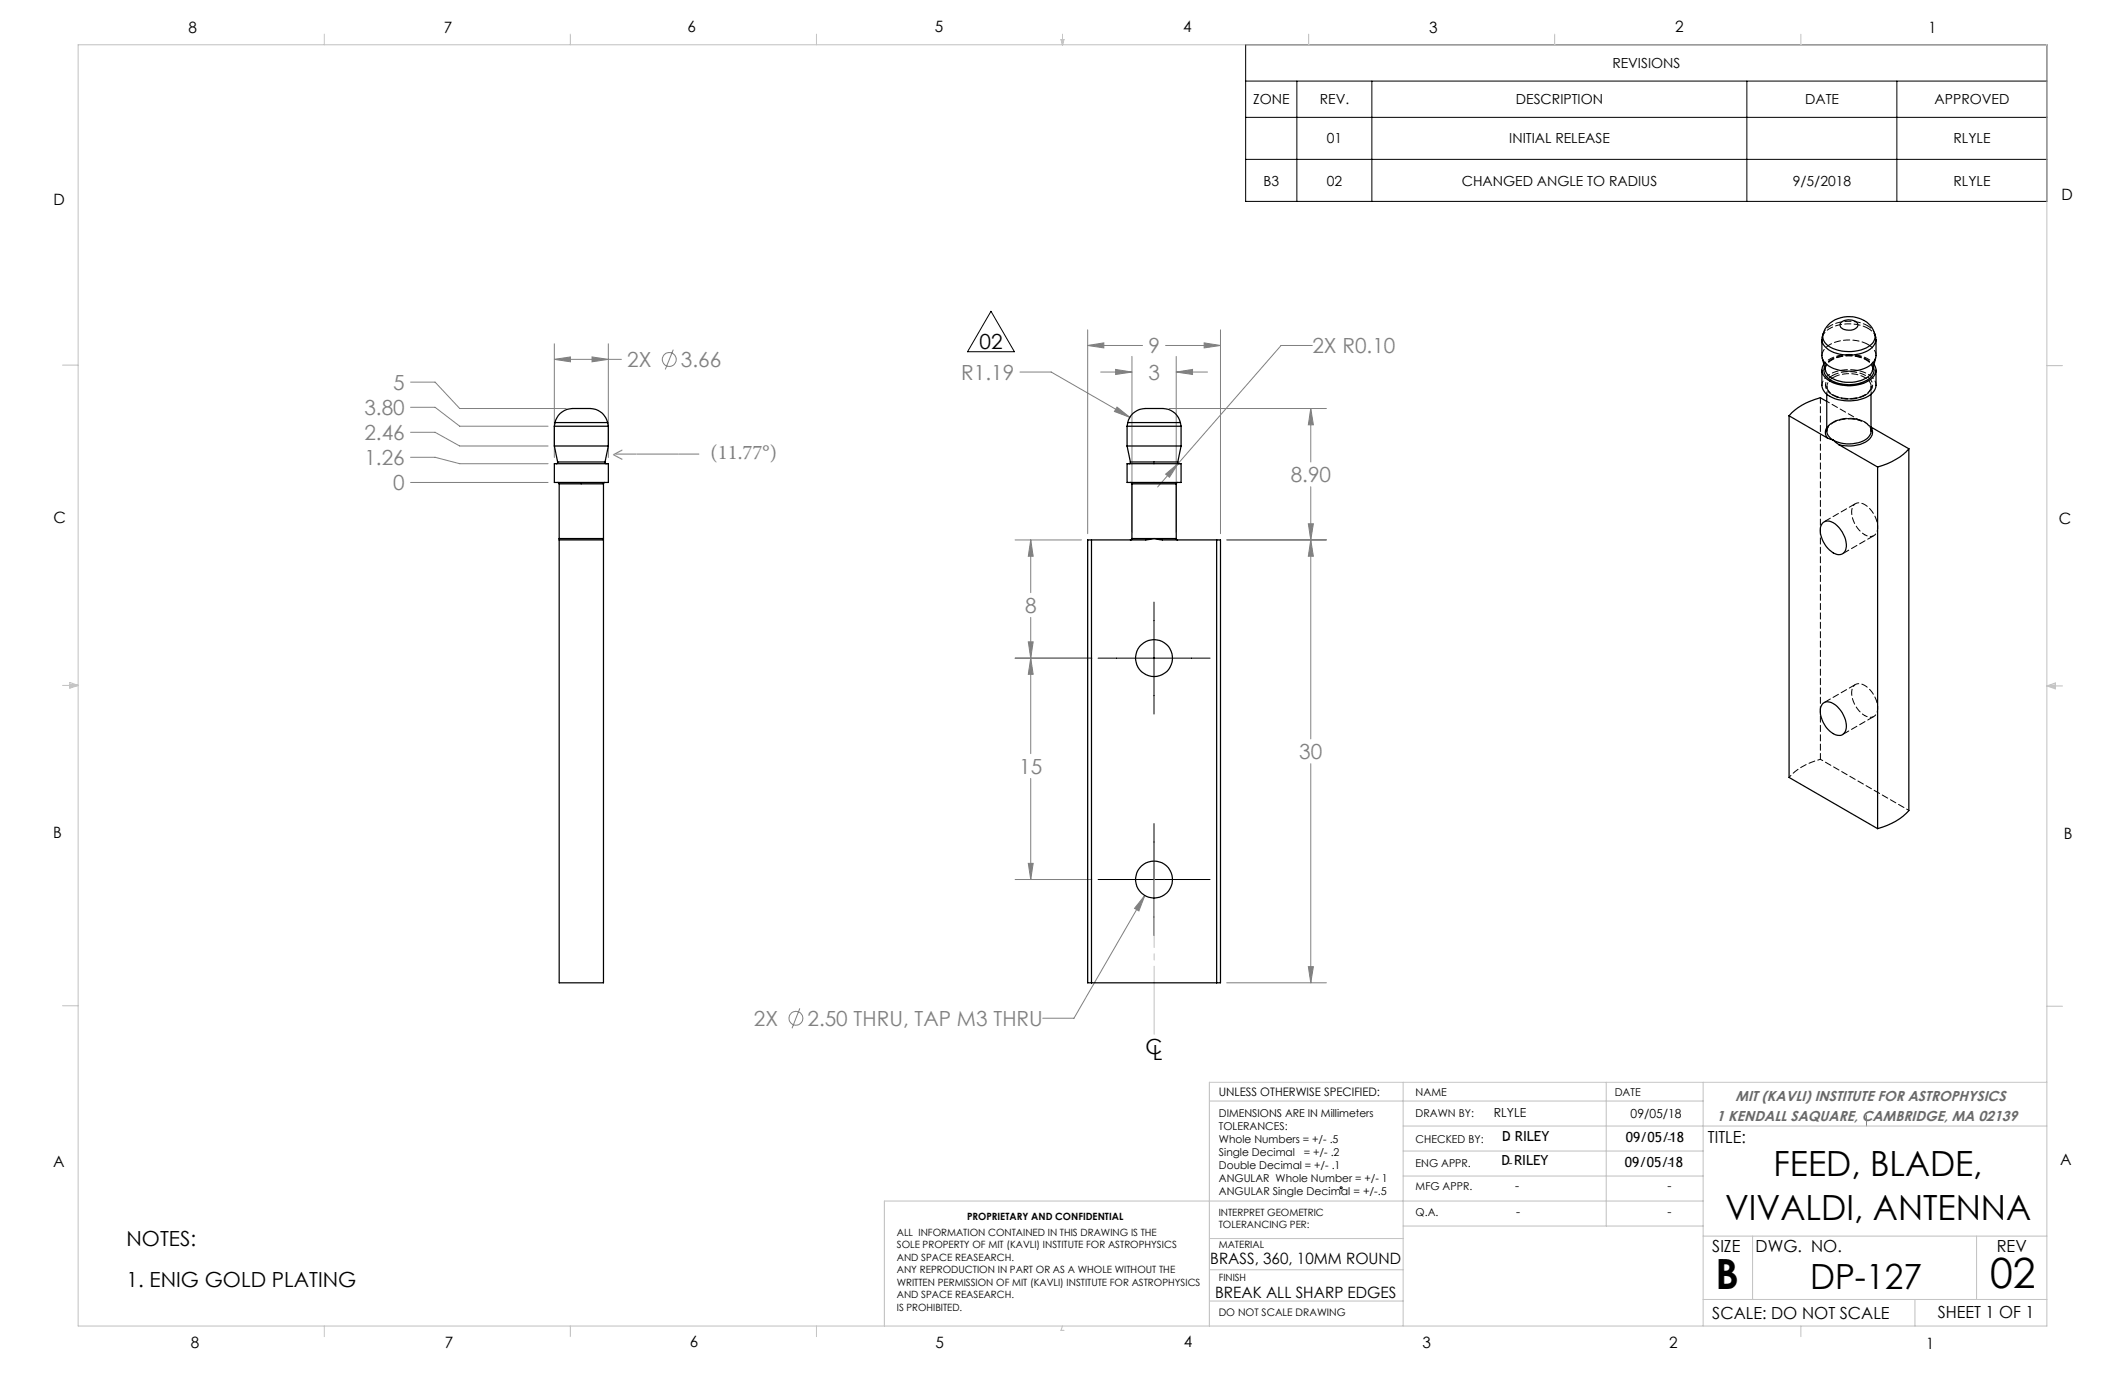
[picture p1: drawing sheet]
<svg xmlns="http://www.w3.org/2000/svg" width="432mm" height="279mm" viewBox="0 0 432 279" stroke-linecap="round" stroke-linejoin="round" font-family="sans-serif">
<g fill="none" stroke="#808080" stroke-width=".2">
<path d="M83.4 77.6h5l5 5.4h21.6M112.6 73l3.3-.5v1zM112.6 69.9v23.1M112.6 73h13.7M120.3 72.5l3.3 .5-3.3 .5zM123.6 69.9v23.1M136.8 71l-1.6 4.1M207.3 75.6h6.3l16 9.2M221 70.2l3.3-.5v1zM221 67v41.4M221 70.2h11.2M223.7 75.6h6.3"/>
<path d="M226.7 75.1l3.3 .5-3.3 .5zM230 72.4v35.8M236.9 70.2h11.1M239 75.6l3.3-.5v1zM239 72.4v35.8M239 75.6h6.4M244.7 69.7l3.3 .5-3.3 .5zM248 67v41.4M266.7 70.2h-6.4l-25.1 28.8M83.4 98h28M83.4 92.9h5l5 1.3h18M83.4 87.8h5l5 2.8h18"/>
<path d="M83.4 82.8h5l5 3.8h18M227 82.7l2.6 2.1-3.2-1.2zM236.9 96.3l2.5-2.1-1.8 2.8zM237.6 83h31.9M266.3 83l.6 3.3h-1zM266.3 83v10.9M266.3 98.9v51.2M206.3 109.7h13.4M209.4 109.7l.5 3.3h-.9zM209.4 109.7v10.7M249.3 109.7h20.2M265.9 106.4h1l-.6 3.3z"/>
<path d="M266.3 109.7l.6 3.3h-1zM206.3 133.7h15.6M209 130.4h.9l-.5 3.3zM209.4 133.7l.5 3.3h-.9zM209.4 125.4v27.7M209.4 158.2v20.5M266.3 155.2v44.5M206.3 178.7h15.6M209 175.4h.9l-.5 3.3zM232.6 182l-1.2 3.1-.9-.5zM232.6 182l-14.4 24.9h-6.3M249.3 199.7h20.2"/>
<path d="M265.9 196.4h1l-.6 3.3zM162.5 204.9l-1.6 4.1M379.3 226.7v2.1"/>
<circle cx="136" cy="73" r="1.42"/>
<circle cx="161.7" cy="206.9" r="1.41"/>
</g>
<g fill="none" stroke="#000" stroke-width=".2">
<path d="M253.1 9.1h162.8v31.8h-162.8zM253.1 16.5h162.8M263.5 16.5v24.4M278.8 16.5v24.4M355 16.5v24.4M385.4 16.5v24.4M253.1 32.4h162.8M253.1 23.8h162.8M201.4 63.3l4.7 8.2h-9.5zM223.1 133.7h22.8M234.5 122.3v22.8M223.1 178.7h22.8"/>
<path d="M234.5 167.4v22.7"/>
<circle cx="272.5" cy="241.4" r=".22"/>
</g>
<path d="M234.5 178.7v31.5" fill="none" stroke="#c0c0c0" stroke-width=".2" stroke-dasharray="15.2 1.3 1.3 1.3" stroke-dashoffset="1.4"/>
<g fill="none" stroke="#c0c0c0" stroke-width=".2">
<path d="M15.9 9.1h400v260.4h-400zM65.9 6.9v2.2M115.9 6.9v2.2M165.9 6.9v2.2M215.6 8h.6l-.3 1.1zM215.7 8l.2 1.1M215.9 6.9v2.2M216 8l-.1 1.1M265.9 6.9v2.2M315.9 6.9v2.2M365.9 6.9v2.2M12.7 74.2h3.2"/>
<path d="M415.9 74.3h3.2M12.7 139.3h3.2M14.2 139.1l1.7 .2M14.2 138.7l1.7 .6-1.7 .5zM15.9 139.3l-1.7 .3M415.9 139.4h3.2M415.9 139.4l1.8-.6v1.2zM415.9 139.4l1.8 .3M417.7 139.2l-1.8 .2M12.7 204.4h3.2M285.1 219.9v49.6M326.4 219.9v29.2"/>
<path d="M346.1 219.9v49.6M415.9 204.5h3.2M415.9 219.9h-170.2v49.6M245.7 223.7h100.4M285.1 228.8h130.8M285.1 233.9h61M285.1 239h61M245.7 258h39.4M245.7 251.7h39.4M285.1 249.1h61M346.1 251.2h69.8M346.1 244.1h-166.4v25.4"/>
<path d="M356.1 251.2v12.9M401.6 251.2v12.9M65.9 269.5v2.1M115.9 269.5v2.1M165.9 269.5v2.1M215.9 269.5l-.3 .8h.6M245.7 264.4h39.4M346.1 264.1h69.8M365.9 269.5v2.1M389.1 264.1v5.4"/>
</g>
<path d="M120.3 72.5l3.3 .5-3.3 .5zM112.6 73l3.3-.5v1zM209.4 109.7l.5 3.3h-.9zM209 130.4h.9l-.5 3.3zM209.4 133.7l.5 3.3h-.9zM209 175.4h.9l-.5 3.3zM221 70.2l3.3-.5v1zM244.7 69.7l3.3 .5-3.3 .5zM226.7 75.1l3.3 .5-3.3 .5zM239 75.6l3.3-.5v1zM265.9 106.4h1l-.6 3.3zM266.3 83l.6 3.3h-1zM227 82.7l-.6 .9 3.2 1.2zM236.9 96.3l.7 .7 1.8-2.8zM265.9 196.4h1l-.6 3.3zM266.3 109.7l.6 3.3h-1zM232.6 182l-2.1 2.6 .9 .5z" fill="#808080"/>
<g fill="none" stroke="#000" stroke-width=".25">
<path d="M370.2 69v3.3a3.4 3.4 0 0 0 3 2.8 8.2 8.2 0 0 0 7.1-1.1l.6-.7 .3-.8v-3.5M370.2 75.2v3.1a3.3 3.3 0 0 0 2.7 2.7 8.5 8.5 0 0 0 7.3-.8l.6-.7 .3-.8 .1-3.5M370.3 72.7l.6 2.6a3.9 3.9 0 0 0 3.6 2.3 6.5 6.5 0 0 0 5.7-1.6l.3-.7 .6-2.6M370.4 67.9a2.42 2.42 0 0 0 1.2 3.2 8.3 8.3 0 0 0 8.7-.4l.3-.4a2.18 2.18 0 0 0 .4-2.4M370.4 67.9a2.62 2.62 0 0 0 2 2.9 8.1 8.1 0 0 0 7.7-.7 2.17 2.17 0 0 0 .9-2.2M370.5 67.9a5.4 5.4 0 0 1 6.7-3.4 4.8 4.8 0 0 1 3.8 3.4M370.6 74a2.31 2.31 0 0 0 1.2 3.4 8 8 0 0 0 8.7-.6 1.95 1.95 0 0 0 .3-2.8M370.7 74.5a2.44 2.44 0 0 0 1.9 3 7.1 7.1 0 0 0 7.8-1.1 1.76 1.76 0 0 0 .3-1.9M374 65.6a2.51 2.51 0 0 1 3.4 .1 1.17 1.17 0 0 1-1.3 1.4 1.79 1.79 0 0 1-2.2-1zM112.6 94.2h11v3.8h-11zM112.6 86.6h11M112.6 90.6h11"/>
<path d="M112.6 86.6v4M112.6 90.6l.7 3.3M112.8 85.9a3.9 3.9 0 0 1 4.5-2.9h1.5a4 4 0 0 1 4.7 2.9M112.8 85.9h10.7M112.8 85.9l-.2 .7M113.3 93.9l-.1 .3h-.2M113.3 98l.3 .3M113.3 93.9h9.6M113.6 98.3h9M113.6 98.3v11.1M122.6 98.3v11.1M122.9 98l-.3 .3"/>
<path d="M122.9 93.9l.1 .3h.2M123.5 85.9l.1 .7M123.6 86.6v4M123.6 90.6l-.7 3.3M229 86.6h11M229 90.6h11M229 94.2h11v3.8h-11zM229 86.6v4M229 90.6l.7 3.3M229.2 85.9a4 4 0 0 1 4.7-2.9h1.2a4.4 4.4 0 0 1 4.4 1.9l.4 1M229.2 85.9h10.7M229.2 85.9l-.2 .7"/>
<path d="M229.7 93.9l-.1 .3h-.2M229.7 98l.3 .3M229.7 93.9h9.6M230 98.3h9M230 98.3v11.1M239 98.3v11.1M239.3 98l-.3 .3M239.3 93.9l.1 .3h.2M239.9 85.9l.1 .7M240 86.6v4M240 90.6l-.7 3.3M363.5 84.5l7.8 4.5"/>
<path d="M363.5 84.5v73.5l18 10.4M371.2 81.6l-1.3-.8a12.2 12.2 0 0 0-6.4 3.7M371.2 80.1v7.8l.3 .6 1 .9M371.2 86.9v.1a1.76 1.76 0 0 0 .1 2M371.3 89l1.2 .4M372.5 89.4l1.2 1M373.7 90.4l7.8 4.5M380.2 80.1v7.5a2.54 2.54 0 0 1-2 2.2 6.9 6.9 0 0 1-5.7-.4M380.2 86.9a1.96 1.96 0 0 1-1.1 2.9 7.5 7.5 0 0 1-5.4 .6M380.2 86.8l7.7 4.4M381.5 94.9v73.5M387.9 91.2a13 13 0 0 1-6.4 3.7"/>
<path d="M387.9 91.2v73.5a12.6 12.6 0 0 1-6.4 3.7M113.6 109.7h9M113.6 109.7v90h9v-90M113.6 109.4h9M113.6 109.4v.3M122.6 109.4v.3M221.8 109.7h-.8v90h.8M221.8 109.7v90M230 109.4l-.3 .3M230 109.4h4.5M234.5 109.4l-1.7 .3h-11M234.5 109.4l1.7 .3h11"/>
<path d="M234.5 109.4h4.5M239 109.4l.3 .3M247.2 109.7h.8v90h-.8M247.2 109.7v90M370.5 106.2a2.15 2.15 0 0 1 2.8 .6 5.3 5.3 0 0 1 1.7 5 1.59 1.59 0 0 1-2.5 .6 5.4 5.4 0 0 1-2.4-5.6zM370.5 142.9a2.26 2.26 0 0 1 2.8 .6 5.3 5.3 0 0 1 1.7 5.1 1.54 1.54 0 0 1-2.5 .5 5.3 5.3 0 0 1-2.4-5.6zM221.8 199.7h25.4"/>
<circle cx="234.5" cy="133.7" r="3.8"/>
<circle cx="234.5" cy="178.7" r="3.8"/>
</g>
<path d="M370.2 78.3a3.1 3.1 0 0 1 2.3-2.6 8 8 0 0 1 8.1 1.1l.5 .8 .1 .7M379.5 66.2l1.1 .9 .4 .8M379.6 66.7l1.1 1 .5 .8M380.2 87.6l-.3-1-1-.8" fill="none" stroke="#000" stroke-width=".2" stroke-dasharray="1.3 .6" stroke-dashoffset=".4"/>
<path d="M370.3 68.5a4.8 4.8 0 0 1 4.3-2.6 8.4 8.4 0 0 1 5 .8M370.9 75.2v-.5a2.96 2.96 0 0 1 2.4-2 6.6 6.6 0 0 1 6.8 1.2l.4 .6v.7" fill="none" stroke="#000" stroke-width=".2" stroke-dasharray="1.3 .6" stroke-dashoffset=".2"/>
<path d="M379.6 70l.8 .6a2.3 2.3 0 0 1 .8 1.7M369.9 80.8v73.5" fill="none" stroke="#000" stroke-width=".2" stroke-dasharray="1.3 .6" stroke-dashoffset=".1"/>
<path d="M370.2 72.3a3.1 3.1 0 0 1 2.6-2.7 8.7 8.7 0 0 1 6.8 .4M380.2 78.6a2.47 2.47 0 0 1-2 2 6.4 6.4 0 0 1-6.5-1l-.5-1M380.5 75.3a2.32 2.32 0 0 0-1.8-2.6 7.2 7.2 0 0 0-7.1 .8 1.82 1.82 0 0 0-.6 1.8" fill="none" stroke="#000" stroke-width=".2" stroke-dasharray="1.3 .6" stroke-dashoffset="-.1"/>
<path d="M370.6 74a7.1 7.1 0 0 1 7-1.8l1.8 .6 .9 .6 .5 .6M377.7 85.3l-6.5-3.7M379.4 86.2l.4 .4 .4 .8M378.9 108.7a1.65 1.65 0 0 0 2 .1 1.65 1.65 0 0 0 .6-1.9 5.5 5.5 0 0 0-3.4-4.7 1.6 1.6 0 0 0-1.8 2.1 5.9 5.9 0 0 0 2.6 4.4M363.5 158a12.6 12.6 0 0 1 6.4-3.7M369.9 154.3l18 10.4M378.9 145.4a1.65 1.65 0 0 0 2 .1 1.65 1.65 0 0 0 .6-1.9 5.5 5.5 0 0 0-3.4-4.6 1.6 1.6 0 0 0-1.8 2 5.9 5.9 0 0 0 2.6 4.4" fill="none" stroke="#000" stroke-width=".2" stroke-dasharray="1.3 .6" stroke-dashoffset=".7"/>
<g fill="none" stroke="#000" stroke-width=".2" stroke-dasharray="1.3 .6">
<path d="M371 75.3l-.1-.1M371.2 78.6v-.1M372.3 76.3a2.07 2.07 0 0 0-1.4 2 2.07 2.07 0 0 0 1.4 1.9 7.1 7.1 0 0 0 7.6-.5 2.01 2.01 0 0 0-.8-3.4 7.5 7.5 0 0 0-6.8 0M372.5 76.7a6.5 6.5 0 0 1 7.3 .7l.4 1.1M380.2 78.6v.1M380.2 78.5v.1M380.5 75.2v.1M371.2 87.6v-.1M371.2 86.9a6.2 6.2 0 0 1 6.5-1.6M371.2 87.5v.1M378.9 85.8a6.5 6.5 0 0 0-7.2 .7l-.5 1M380.1 86.7l.1 .2"/>
<path d="M380.2 87.4v.2M380.2 86.8l-.1-.1"/>
</g>
<path d="M371.2 78.5v1.6M378.9 85.8l1.2 .9M380.2 80.1v-1.6" fill="none" stroke="#000" stroke-width=".2" stroke-dasharray="1.3 .6" stroke-dashoffset=".8"/>
<path d="M379.3 73.1a7.5 7.5 0 0 0-8 .6l-.5 .8M380.7 74.5a2.84 2.84 0 0 0-1.4-1.4M377.7 85.3l1.2 .5" fill="none" stroke="#000" stroke-width=".2" stroke-dasharray="1.3 .6" stroke-dashoffset=".6"/>
<path d="M380 79.3a5.6 5.6 0 0 1-6.2 1.6l-1.5-.7-.9-.9M371.2 87.4l.1-.3a4.3 4.3 0 0 1 3.9-2 7.4 7.4 0 0 1 3 .4" fill="none" stroke="#000" stroke-width=".2" stroke-dasharray="1.3 .6" stroke-dashoffset=".5"/>
<path d="M374.4 112.5l6.4-3.7M377 102.3l-6.3 3.7M377 139.1l-6.3 3.7M374.4 149.3l6.4-3.7" fill="none" stroke="#000" stroke-width=".2" stroke-dasharray="1.3 .6" stroke-dashoffset="-.2"/>
<path d="M370.4 67.9a4.5 4.5 0 0 1 4.2-2.5 8.2 8.2 0 0 1 4.9 .8M371.2 78.7v-.1a2.2 2.2 0 0 1 1.3-1.9" fill="none" stroke="#000" stroke-width=".2" stroke-dasharray="1.3 .6" stroke-dashoffset=".3"/>
<g font-size="8.5">
<text x="348.6" y="261.9">B</text>
<text x="404.4" y="261.6">02</text>
</g>
<g font-size="7.1">
<text x="360.4" y="238.9">FEED, BLADE,</text>
<text x="350.5" y="247.9">VIVALDI, ANTENNA</text>
<text x="367.8" y="262">DP-127</text>
</g>
<g font-size="4.2">
<text x="199.1" y="70.8">02</text>
<text x="232.7" y="214.1">C</text>
<text x="234.3" y="215.3">L</text>
<text x="25.7" y="253.1">NOTES:</text>
<text x="25.7" y="261.5">1. ENIG GOLD PLATING</text>
</g>
<g font-size="4.2" fill="#808080">
<text x="233.3" y="71.8">9</text>
<text x="266.7" y="71.8">2X R0.10</text>
<text x="127.5" y="74.6">2X</text>
<text x="138.3" y="74.6">3.66</text>
<text x="195.3" y="77.2">R1.19</text>
<text x="233.3" y="77.2">3</text>
<text x="79.9" y="79.2">5</text>
<text x="74.1" y="89.4">2.46</text>
<text x="74.1" y="84.3">3.80</text>
<text x="74.1" y="94.5">1.26</text>
<text x="124.4" y="93.4">&lt;</text>
<text x="125.2" y="91.9">________</text>
<text x="144.4" y="93.3">(11.77°)</text>
<text x="79.9" y="99.6">0</text>
<text x="262.3" y="98">8.90</text>
<text x="208.3" y="124.5">8</text>
<text x="264" y="154.2">30</text>
<text x="207.1" y="157.2">15</text>
<text x="153.2" y="208.4">2X</text>
<text x="164.1" y="208.5">2.50 THRU, TAP M3 THRU</text>
</g>
<g font-size="3.4">
<text x="347.1" y="232.3">TITLE:</text>
<text x="347.9" y="254.3">SIZE</text>
<text x="356.7" y="254.4">DWG. NO.</text>
<text x="405.7" y="254.5">REV</text>
<text x="347.9" y="268.1">SCALE: DO NOT SCALE</text>
<text x="393.8" y="267.9">SHEET 1 OF 1</text>
</g>
<g font-size="3.2">
<text x="38.3" y="6.7">8</text>
<text x="90.2" y="6.7">7</text>
<text x="139.7" y="6.5">6</text>
<text x="190" y="6.5">5</text>
<text x="240.4" y="6.6">4</text>
<text x="290.4" y="6.7">3</text>
<text x="340.4" y="6.5">2</text>
<text x="391.9" y="6.7">1</text>
<text x="10.9" y="41.6">D</text>
<text x="418.9" y="40.7">D</text>
<text x="10.9" y="106.3">C</text>
<text x="418.4" y="106.4">C</text>
<text x="10.8" y="170.2">B</text>
<text x="419.4" y="170.6">B</text>
<text x="10.8" y="237.2">A</text>
<text x="418.6" y="236.8">A</text>
<text x="245.9" y="256.9">BRASS, 360, 10MM ROUND</text>
<text x="246.9" y="263.7">BREAK ALL SHARP EDGES</text>
<text x="38.8" y="273.8">8</text>
<text x="90.4" y="273.8">7</text>
<text x="140.2" y="273.8">6</text>
<text x="190.1" y="273.9">5</text>
<text x="240.5" y="273.8">4</text>
<text x="289" y="273.9">3</text>
<text x="339.1" y="273.8">2</text>
<text x="391.4" y="274.1">1</text>
</g>
<g font-size="2.9" fill="#6a6a6a">
<text x="348.8" y="227.7">1 KENDALL SAQUARE, CAMBRIDGE, MA 02139</text>
<text x="352.7" y="223.7">MIT (KAVLI) INSTITUTE FOR ASTROPHYSICS</text>
</g>
<g font-size="2.8">
<text x="327.6" y="13.8">REVISIONS</text>
<text x="254.6" y="21.2">ZONE</text>
<text x="268.2" y="21.2">REV.</text>
<text x="308" y="21.2">DESCRIPTION</text>
<text x="366.8" y="21.2">DATE</text>
<text x="393.1" y="21.2">APPROVED</text>
<text x="269.6" y="29.2">01</text>
<text x="306.7" y="29.2">INITIAL RELEASE</text>
<text x="397" y="29.2">RLYLE</text>
<text x="256.8" y="37.7">B3</text>
<text x="269.6" y="37.7">02</text>
<text x="297" y="37.7">CHANGED ANGLE TO RADIUS</text>
<text x="364.3" y="37.7">9/5/2018</text>
<text x="397" y="37.7">RLYLE</text>
<text x="305.3" y="232">D RILEY</text>
<text x="330.4" y="232">09/05/18</text>
<text x="305.1" y="236.8">D RILEY</text>
<text x="330.2" y="237.1">09/05/18</text>
</g>
<g font-size="2.5">
<text x="303.5" y="227.1">RLYLE</text>
<text x="331.3" y="227.2">09/05/18</text>
<text x="306.1" y="232.3">-</text>
<text x="338.8" y="232.3">-</text>
<text x="306.5" y="237.1">-</text>
<text x="338.8" y="237.1">-</text>
<text x="307.9" y="241.9">-</text>
<text x="338.8" y="241.9">-</text>
<text x="308.1" y="247.1">-</text>
<text x="338.8" y="247.1">-</text>
</g>
<text font-size="2.4" x="247.6" y="222.6">UNLESS OTHERWISE SPECIFIED:</text>
<g font-size="2.2">
<text x="247.7" y="226.9">DIMENSIONS ARE IN Millimeters</text>
<text x="287.7" y="227.1">DRAWN BY:</text>
<text x="287.7" y="222.6">NAME</text>
<text x="328.1" y="222.6">DATE</text>
<text x="247.7" y="229.6">TOLERANCES:</text>
<text x="247.7" y="232.2">Whole Numbers = +/- .5</text>
<text x="287.7" y="232.3">CHECKED BY:</text>
<text x="247.7" y="234.9">Single Decimal</text>
<text x="247.7" y="237.5">Double Decimal = +/- .1</text>
<text x="264.9" y="234.9">= +/- .2</text>
<text x="287.7" y="237.1">ENG APPR.</text>
<text x="247.7" y="240.2">ANGULAR Whole Number = +/- 1</text>
<text x="247.7" y="242.9">ANGULAR Single Decimal = +/-.5</text>
<text x="287.7" y="241.9">MFG APPR.</text>
<text x="287.7" y="247.1">Q.A.</text>
</g>
<text font-size="2.1" x="247.6" y="267.4">DO NOT SCALE DRAWING</text>
<g font-size="2">
<text x="182.2" y="251.2">ALL INFORMATION CONTAINED IN THIS DRAWING IS THE</text>
<text x="196.5" y="247.9">PROPRIETARY AND CONFIDENTIAL</text>
<text x="247.6" y="247.1">INTERPRET GEOMETRIC</text>
<text x="247.6" y="249.6">TOLERANCING PER:</text>
<text x="182.2" y="253.7">SOLE PROPERTY OF MIT (KAVLI) INSTITUTE FOR ASTROPHYSICS</text>
<text x="182.2" y="256.2">AND SPACE REASEARCH.</text>
<text x="247.6" y="253.6">MATERIAL</text>
<text x="182.2" y="258.7">ANY REPRODUCTION IN PART OR AS A WHOLE WITHOUT THE</text>
<text x="182.2" y="261.3">WRITTEN PERMISSION OF MIT (KAVLI) INSTITUTE FOR ASTROPHYSICS</text>
<text x="182.2" y="263.8">AND SPACE REASEARCH.</text>
<text x="247.6" y="260.2">FINISH</text>
<text x="182.2" y="266.3">IS PROHIBITED.</text>
</g>
</svg>
